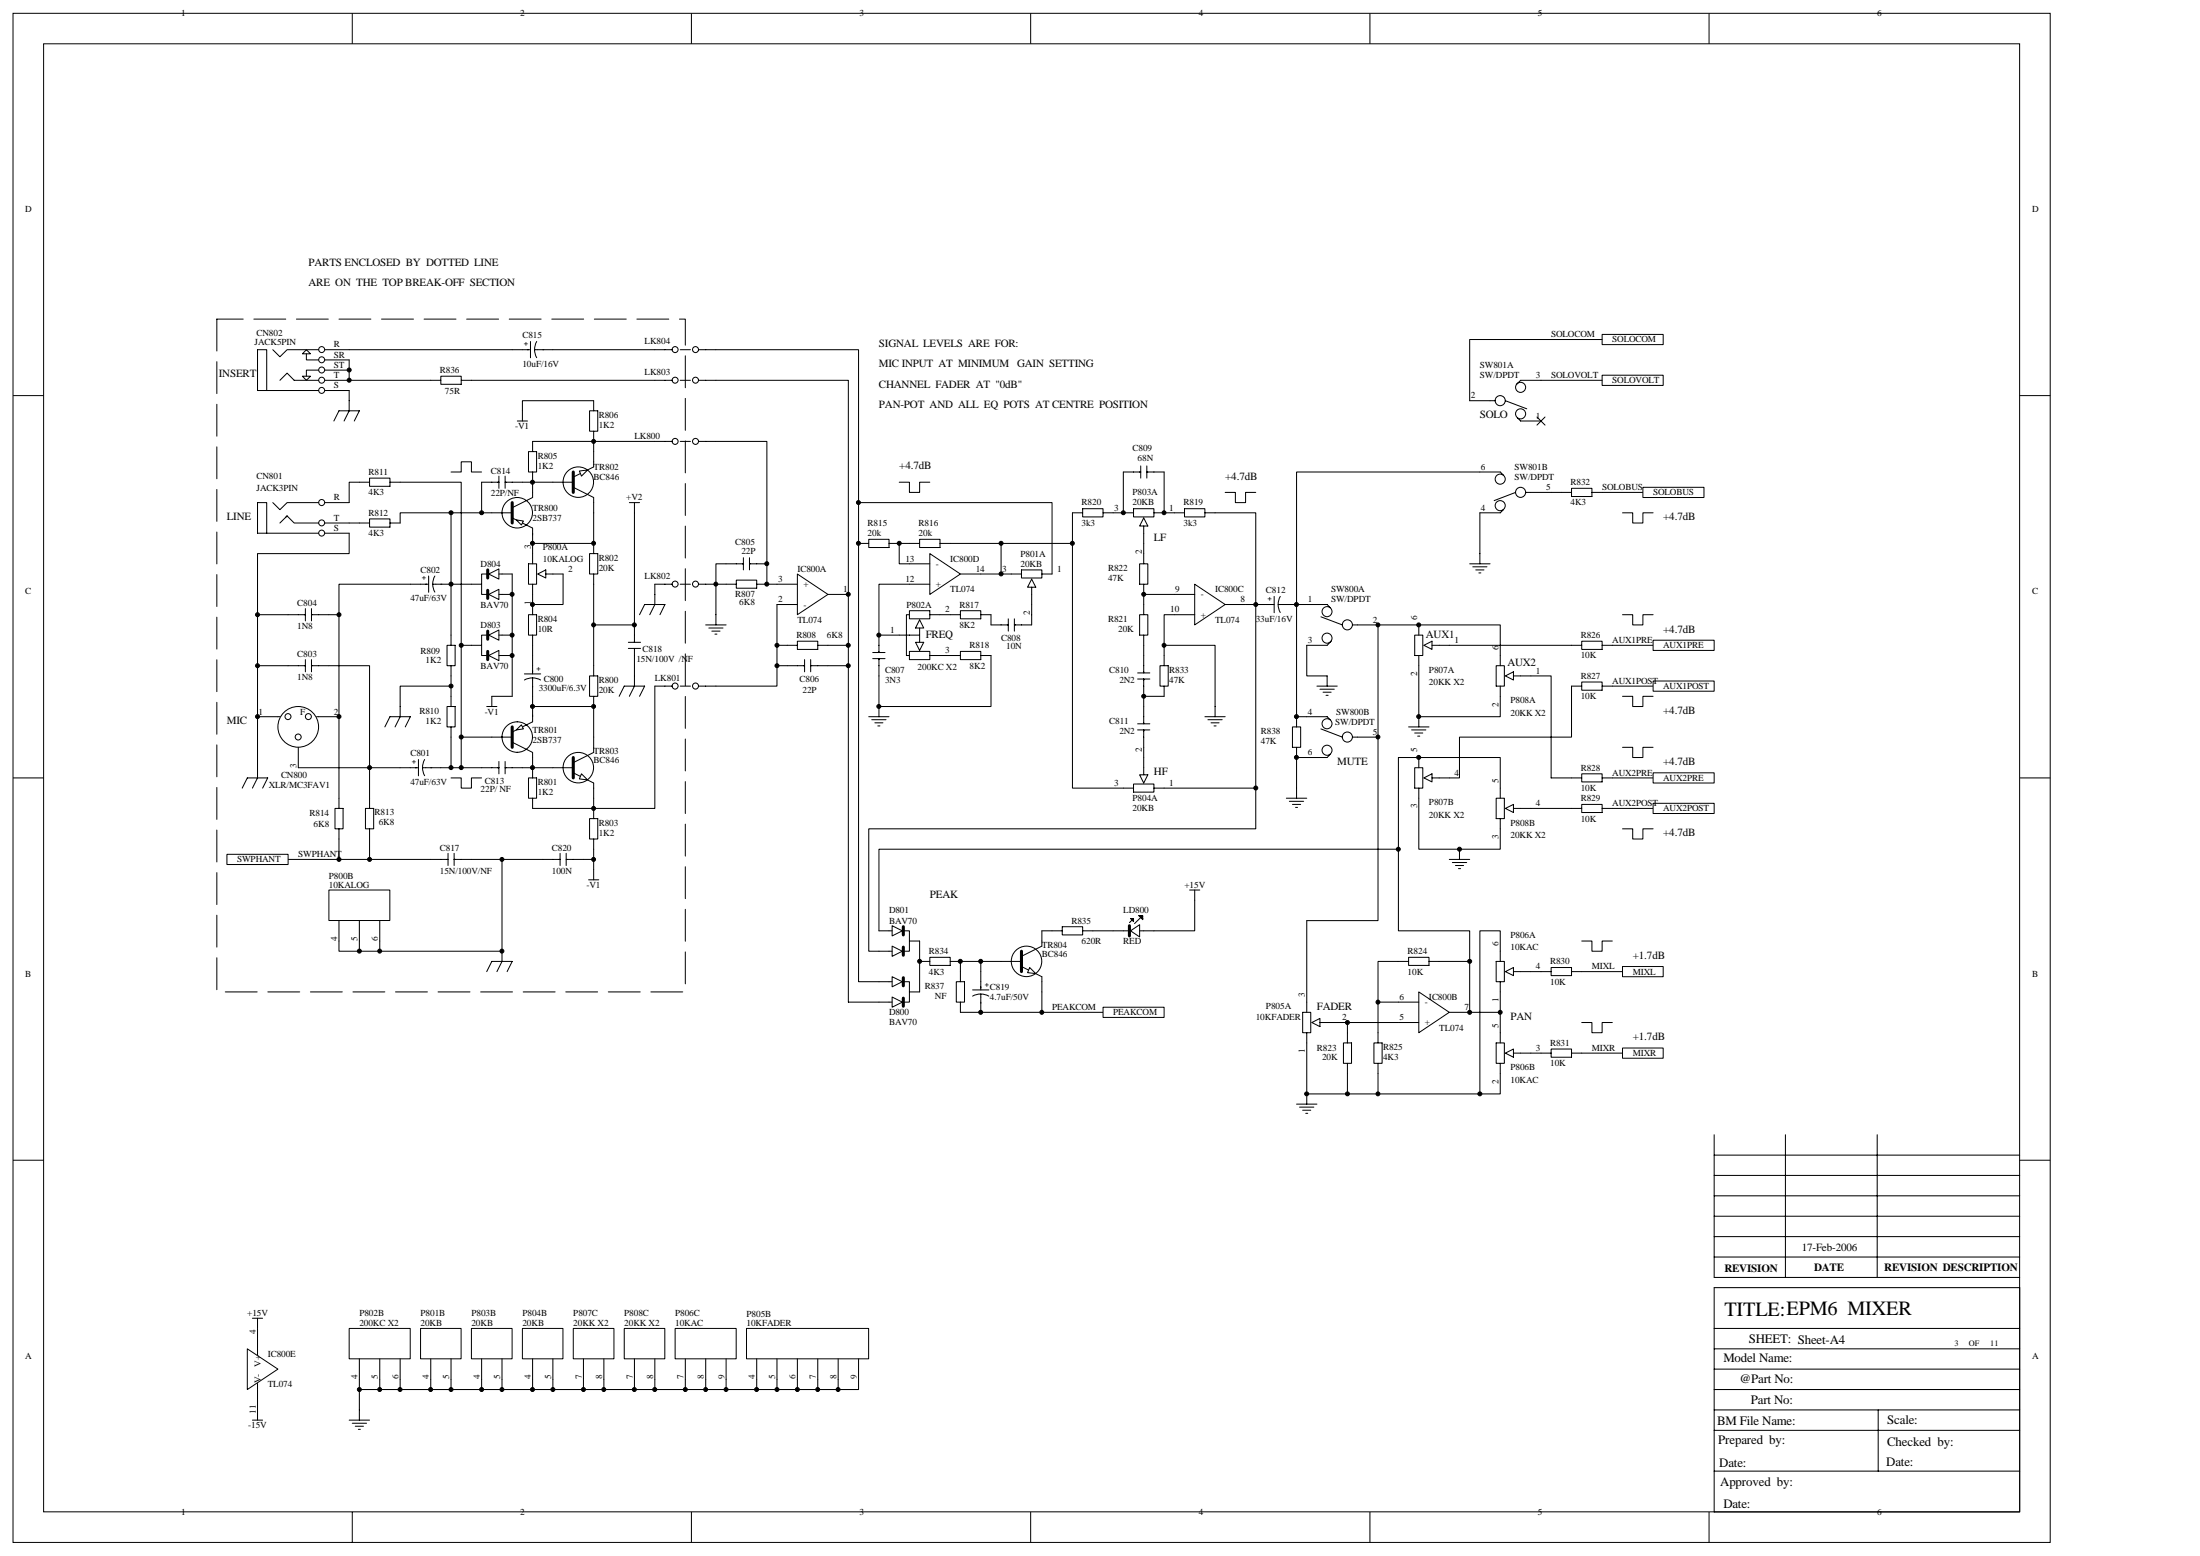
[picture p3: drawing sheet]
<svg xmlns="http://www.w3.org/2000/svg" width="420mm" height="297mm" viewBox="0 0 420 297" stroke-linecap="round" stroke-linejoin="round" font-family="sans-serif">
<g fill="none" stroke="#000" stroke-width=".19">
<path d="M2.5 2.5h389.1v291.9h-389.1zM8.3 8.4h377.4v280.2h-377.4zM67.3 2.5v5.9M132 2.5v5.9M196.8 2.5v5.9M261.6 2.5v5.9M326.4 2.5v5.9M2.5 75.5h5.8M385.7 75.5h5.9M2.5 148.5h5.8M385.7 148.5h5.9M327.4 216.6v27.3h58.3"/>
<path d="M341 216.6v27.3M358.5 216.6v27.3M2.5 221.5h5.8M327.4 240h58.3M327.4 236.1h58.3M327.4 232.2h58.3M327.4 228.3h58.3M327.4 224.4h58.3M327.4 220.5h58.3M385.7 221.5h5.9M327.4 245.8h58.3v42.8h-58.3zM327.4 253.6h58.3"/>
<path d="M327.4 257.5h58.3M327.4 261.4h58.3M327.4 265.3h58.3M327.4 269.2h58.3M327.4 273h58.3M358.7 269.2v11.6M67.3 288.6v5.9M132 288.6v5.9M196.8 288.6v5.9M261.6 288.6v5.9M326.4 288.6v5.9M327.4 280.8h58.3"/>
</g>
<g fill="#fff" stroke="#000" stroke-width=".19">
<path d="M58.5 66.8l.8 .7h-1.5z" fill-rule="evenodd"/>
<path d="M57.8 71.8h1.5l-.8 .8z" fill-rule="evenodd"/>
</g>
<g fill="none" stroke="#000" stroke-width=".19">
<path d="M50.9 74.5v-7.7h-1.7v7.7h11.7M52.1 66.8l1.4 1.3 1.3-1.3h6.1M53.5 72.6l1.3-1.4 1.4 1.4h4.7M58.5 67.5v1.2h2.4M60.9 70.7h-2.4v1.1M62 74.5h4.7M62 72.6h4.7M62 66.8h4.7M62 68.7h4.7M62 70.7h4.7M82.3 72.6h1.9M84.2 71.8h3.9v1.6h-3.9z"/>
<path d="M88.1 72.6h1.9M97.8 66.8h3.5M101.3 65.2v3.1M102.1 66.8h3.5M102.5 65.2a3.2 3.2 0 0 0 0 3.1M112.6 78.4h1.6v3.9h-1.6zM113.4 76.5v1.9M52.1 95.9l1.4 1.4 1.3-1.4h6.1M54.6 98.7l.2-.2-1.3 1.3M54.8 98.5l1.4 1.3h4.7M62 95.9h4.7M62 99.8h4.7"/>
<path d="M68.6 99.8h2M68.6 92.1h2M70.6 91.3h3.9v1.5h-3.9zM70.6 99.1h3.9v1.5h-3.9zM74.5 99.8h1.9M74.5 92.1h1.9M93.9 97.9h3.9M97.8 98.9l3.9 1.9M100.9 86.2h1.6v3.9h-1.6zM101.7 84.3v1.9M101.7 90.1v3.9M101.7 95l-3.9 1.9"/>
<path d="M113.4 82.3v2M50.9 101.8v-5.9h-1.7v5.9h11.7M62 101.8h4.7M100.9 117.3h1.6v3.9h-1.6zM101.7 101.8v1.9M101.7 115.4v1.9M112.6 105.7h1.6v3.9h-1.6zM113.4 103.7v2M113.4 109.6v1.9M138.7 111.5h1.9M140.6 110.7h3.9v1.6h-3.9zM144.5 111.5h2"/>
<path d="M49.2 136.8h4.3M60.5 136.8h4.2M85.4 123.2h1.5v3.9h-1.5zM85.4 134.9h1.5v3.9h-1.5zM86.1 121.2v2M86.1 127.1v1.9M86.1 132.9v2M86.1 138.8v1.9M101.7 121.2v2M112.6 129h1.6v3.9h-1.6zM113.4 127.1v1.9M113.4 132.9v2"/>
<path d="M57 142.7v3.9M64 154.3h1.5v3.9h-1.5zM64.7 152.4v1.9M64.7 158.2v2M69.8 154.3h1.6v3.9h-1.6zM70.6 152.4v1.9M70.6 158.2v2M100.9 148.5h1.6v3.9h-1.6zM101.7 146.6v1.9M101.7 152.4v1.9M112.6 156.3h1.6v3.9h-1.6zM113.4 154.3v2"/>
<path d="M113.4 160.2v1.9"/>
<circle cx="61.4" cy="66.7" r=".57"/>
<circle cx="61.4" cy="74.5" r=".57"/>
<circle cx="61.4" cy="72.6" r=".57"/>
<circle cx="61.4" cy="68.7" r=".57"/>
<circle cx="61.4" cy="70.6" r=".57"/>
<circle cx="61.4" cy="95.9" r=".58"/>
<circle cx="61.4" cy="99.8" r=".57"/>
<circle cx="98.8" cy="97.9" r="2.91"/>
<circle cx="61.4" cy="101.8" r=".57"/>
<circle cx="55" cy="136.8" r=".57"/>
<circle cx="57" cy="138.8" r="3.9"/>
<circle cx="58.9" cy="136.8" r=".57"/>
<circle cx="56.9" cy="140.7" r=".57"/>
</g>
<path d="M98.6 99.3l1.4 .2-.4 .7z" fill="#fff" stroke="#000" stroke-width=".19"/>
<g fill="none" stroke="#000" stroke-width=".19">
<path d="M101.7 94v1M101.7 100.8v1.4M101.7 134.9v1.9M101.7 137.8l-3.9 1.9M93.9 140.7h3.9M97.8 141.7l3.9 1.9M101.7 144.6v2"/>
<circle cx="98.8" cy="140.7" r="2.91"/>
</g>
<path d="M97.8 95.9v3.9" fill="none" stroke="#000" stroke-width=".58"/>
<path d="M98.6 139.3l1-.9 .4 .7z" fill="#fff" stroke="#000" stroke-width=".19"/>
<path d="M101.7 136.4v1.4M101.7 143.6v1" fill="none" stroke="#000" stroke-width=".19"/>
<path d="M97.8 138.8v3.9" fill="none" stroke="#000" stroke-width=".58"/>
<g fill="#fff" stroke="#000" stroke-width=".19">
<path d="M93.3 125.1l2-.9v1.9z" fill-rule="evenodd"/>
<path d="M93.3 121.2l2-.9v1.9z" fill-rule="evenodd"/>
</g>
<path d="M90 123.2h2M93 121.2h-1v3.9h1M95.3 125.1h2.5M95.3 121.2h2.5" fill="none" stroke="#000" stroke-width=".19"/>
<path d="M93.1 120.5v1.5M93.1 124.4v1.5" fill="none" stroke="#000" stroke-width=".58"/>
<g fill="#fff" stroke="#000" stroke-width=".19">
<path d="M93.3 113.5l2-1v1.9z" fill-rule="evenodd"/>
<path d="M93.3 109.6l2-1v2z" fill-rule="evenodd"/>
</g>
<g fill="none" stroke="#000" stroke-width=".19">
<path d="M66.7 68.7v3.9h15.6M66.7 66.8h31.1M66.7 74.5v3.9l-1 2M63.8 80.4l.9-2h3.9l-.9 2M66.7 99.8h1.9M68.6 92.1h-1.9v3.8M76.4 92.1h11.7v31.1h1.9M86.1 97.9v13.6h-3.5M93.9 97.9h-17.5v1.9M95.3 90.9v2.3M95.3 92.1h-3.3v5.8M96.5 90.9v2.3"/>
<path d="M96.5 92.1h9.1M101.7 84.3h11.7v1.9M113.4 97.9v5.8M58.3 117.3h-9.1v31.2l-1 2M58.3 116.2v2.3M59.5 117.3h5.2v35.1M59.5 116.2v2.3M66.7 101.8v3.9h-17.5v11.6M81.9 111.5h-17.2v5.8M81.9 110v3.1M83 110a3.1 3.1 0 0 0 0 3M92 111.5h-5.9v9.7"/>
<path d="M93 109.6h-1v3.9h1M95.3 113.5h2.5M95.3 109.6h2.5v23.3M113.4 119.3h7.8v3.3M113.4 111.5v15.6M49.2 127.1h9.1M58.3 125.9v2.3M59.5 127.1h11.1v25.3M59.5 125.9v2.3M73.5 138.8l1-2h3.9l-1 2M86.1 131h-9.7v5.8l-1 2M86.1 129v3.9"/>
<path d="M88.1 123.2v17.5h5.8M100.1 129.8a3.2 3.2 0 0 1 3.1 0M100.1 128.7h3.2M101.7 129.4v5.5h11.7v5.8M101.7 123.2v5.5M118.2 132.9l1-1.9h3.9l-1 1.9M120 122.6h2.3M120 123.8h2.3M121.2 123.8v7.2l-1 1.9M46.3 150.5l.9-2h3.9l-.9 2M57 146.6h22.9M79.9 145v3.1"/>
<path d="M80.7 146.6h14.6M81.1 145a3.2 3.2 0 0 0 0 3.1M86.1 140.7v5.9M88.1 140.7v5.9M95.3 145.4v2.3M96.5 146.6h9.1M96.5 145.4v2.3M113.4 152.4v1.9h-11.7M55 164.1h30.6M85.6 162.9v2.3M86.7 164.1h20.3M86.7 162.9v2.3"/>
<path d="M107 162.9v2.3M108.1 162.9v2.3M113.4 162.1v2h-5.3M93 185.5l.9-2h3.9l-1 2M95.9 181.6v1.9l-1 2"/>
</g>
<path d="M93.1 108.8v1.5M93.1 112.7v1.5" fill="none" stroke="#000" stroke-width=".58"/>
<path d="M43.3 163.1h11.7v1.9h-11.7z" fill-rule="evenodd" fill="#fff" stroke="#000" stroke-width=".19"/>
<g fill="none" stroke="#000" stroke-width=".19">
<path d="M90 72.6h38.4M105.6 66.8h22.8M113.4 76.5h-13.6v3.9M129.9 72.6h2M129.9 66.8h2M133.4 72.6h3.3M133.4 66.8h3.3M86.1 90.1h2v-1.9h1.9v1.9h2M98.8 80.4h1.9M113.4 84.3h15M120.2 95.9h1.9M121.2 95.9v23.4"/>
<path d="M129.9 84.3h2M133.4 84.3h3.3M122.1 117.3l1-1.9h3.9l-1 1.9M128.4 111.5h-3.3v3.9l-1 1.9M129.9 111.5h2M133.4 111.5h3.3M93 134.9h1.9M97.8 132.9h-3.9v2M128.4 131h-3.3v23.3h-11.7M129.9 131h2M133.4 131h3.3M86.1 148.5h2v2h1.9v-2h2"/>
<path d="M95.9 164.1v17.5M112.4 168h2M113.4 164.1v3.9"/>
<circle cx="128.9" cy="66.7" r=".57"/>
<circle cx="128.9" cy="72.6" r=".57"/>
<circle cx="132.8" cy="66.7" r=".57"/>
<circle cx="132.8" cy="72.6" r=".57"/>
<circle cx="128.9" cy="84.3" r=".57"/>
<circle cx="132.8" cy="84.3" r=".57"/>
<circle cx="128.9" cy="111.5" r=".57"/>
<circle cx="132.8" cy="111.5" r=".57"/>
<circle cx="128.9" cy="131" r=".58"/>
<circle cx="132.8" cy="131" r=".58"/>
</g>
<path d="M41.4 60.9v128.5h89.5v-128.5h-89.5" fill="none" stroke="#000" stroke-width=".19" stroke-dasharray="6.1 2"/>
<path d="M152.3 109.6l5.8 3.9-5.8 3.8z" fill="#fff" stroke="#000" stroke-width=".19"/>
<path d="M148.4 115.4h3.9M148.4 111.5h3.9M158.1 113.5h3.9" fill="none" stroke="#000" stroke-width=".19"/>
<path d="M271 189.4l5.8 3.9-5.8 3.8z" fill="#fff" stroke="#000" stroke-width=".19"/>
<path d="M267.1 191.3h3.9M267.1 195.2h3.9M276.8 193.3h3.9" fill="none" stroke="#000" stroke-width=".19"/>
<path d="M228.2 111.5l5.8 3.9-5.8 3.9z" fill="#fff" stroke="#000" stroke-width=".19"/>
<path d="M224.3 113.5h3.9M224.3 117.3h3.9M234 115.4h3.9" fill="none" stroke="#000" stroke-width=".19"/>
<path d="M177.6 105.7l5.8 3.9-5.8 3.9z" fill="#fff" stroke="#000" stroke-width=".19"/>
<path d="M173.7 107.6h3.9M173.7 111.5h3.9M183.4 109.6h3.9" fill="none" stroke="#000" stroke-width=".19"/>
<path d="M47.2 257.5l5.9 3.9-5.9 3.9z" fill="#fff" stroke="#000" stroke-width=".19"/>
<g fill="none" stroke="#000" stroke-width=".19">
<path d="M134.8 119.3h3.9M135.4 119.9h2.7M136.7 111.5v7.8M138.7 107.6h3.3M142 106.5v2.3M143.1 107.6h3.4v3.9h1.9M143.1 106.5v2.3M148.4 115.4v15.6h-11.7M162 113.5v13.6h-7.2M135.9 120.5h1.6M136.5 121.1h.4M150.3 123.2h2"/>
<path d="M150.3 127.1h3.4M152.3 122.4h3.9v1.6h-3.9zM153.7 125.9v2.3M154.8 125.9v2.3M156.2 123.2h5.8M49.2 255.5v3.2M49.2 264.1v3.1"/>
</g>
<g fill="#fff" stroke="#000" stroke-width=".19">
<path d="M170.4 186.5l1.9 .9-1.9 1z" fill-rule="evenodd"/>
<path d="M170.4 190.3l1.9 1-1.9 1z" fill-rule="evenodd"/>
</g>
<path d="M167.9 187.4h2.5M167.9 191.3h2.5M172.7 187.4h1v3.9h-1M173.7 189.4h1.9" fill="none" stroke="#000" stroke-width=".19"/>
<path d="M172.5 186.6v1.6M172.5 190.5v1.6" fill="none" stroke="#000" stroke-width=".58"/>
<g fill="#fff" stroke="#000" stroke-width=".19">
<path d="M170.4 176.7l1.9 1-1.9 1z" fill-rule="evenodd"/>
<path d="M170.4 180.6l1.9 1-1.9 1z" fill-rule="evenodd"/>
</g>
<g fill="none" stroke="#000" stroke-width=".19">
<path d="M167.9 177.7h2.5M172.7 177.7h1v3.9h-1M173.7 179.6h1.9M200.9 177.7h2M202.9 176.9h3.9v1.6h-3.9zM206.8 177.7h1.9M212.6 177.7h1.9M218.4 177.7h2M167.9 181.6h2.5M175.6 183.5h2M177.6 182.8h3.9v1.5h-3.9zM181.5 183.5h1.9"/>
<path d="M182.6 187.4h1.6v3.9h-1.6zM183.4 185.5v1.9M183.4 191.3v2M185.7 190.2a3.2 3.2 0 0 1 3.1 0M185.7 189h3.2M187.3 185.5v3.5M187.3 189.8v3.5"/>
</g>
<path d="M172.5 176.9v1.6M172.5 180.8v1.6" fill="none" stroke="#000" stroke-width=".58"/>
<path d="M215.9 177.7l1.7-1.2v2.4z" fill="#fff" stroke="#000" stroke-width=".19"/>
<g fill="none" stroke="#000" stroke-width=".19">
<path d="M175.6 179.6v9.8M199 177.7h1.9M208.7 177.7h3.9M214.5 177.7h1M216.1 175.3l.2 .4M216.5 175.3v.6l-.6-.6h.6l-.8 .8M217.6 177.7h.8M217.9 175.2l.3 .4v-.3M217.9 174.8l-.3 .2M218 175v.2M218.2 175.3v-.5h-.7l.4 .4-1.2 1.1M218.2 175h-.3l.3 .3"/>
<path d="M187.3 183.5v2M191.2 183.5h-7.8v2M199 189.4v3.9h-15.6M199 193.3h11.7"/>
</g>
<path d="M215.7 176.7v2" fill="none" stroke="#000" stroke-width=".58"/>
<path d="M210.7 192.3h11.6v1.9h-11.6z" fill-rule="evenodd" fill="#fff" stroke="#000" stroke-width=".19"/>
<g fill="none" stroke="#000" stroke-width=".19">
<path d="M164 103.7h1.9M165.9 103h3.9v1.5h-3.9zM169.8 103.7h1.9M173.7 116.6h3.9v1.5h-3.9zM173.7 117.3h-.6v7.8h.6M173.7 103.7h1.9M175.6 103h3.9v1.5h-3.9zM175.6 118.3l.8 1.6h-1.6zM175.6 119.9v2.7M177.6 117.3h1.9M179.5 103.7h2M171.7 121.2h3.9"/>
<path d="M173.7 124.4h3.9v1.5h-3.9zM174.8 122.6h1.6l-.8 1.6zM177.6 125.1h1.9"/>
</g>
<path d="M66.7 253.6h11.6v5.8h-11.6z" fill="#fff"/>
<g fill="none" stroke="#000" stroke-width=".19">
<path d="M181.5 117.3h1.9M183.4 116.6h3.9v1.5h-3.9zM187.3 117.3h2M189.3 119.3h3.3M192.6 118.1v2.4M193.1 109.6h2M193.7 119.3h3.3M193.7 118.1v2.4M195.1 108.8h3.9v1.5h-3.9zM197 110.6l.8 1.5h-1.6zM197 112.1v3.3M199 109.6h1.9"/>
<path d="M166.7 125.7h2.3M166.7 124.6h2.3M167.9 121.2v3.4M167.9 125.7v3.3M181.5 125.1h1.9M183.4 124.4h3.9v1.5h-3.9zM187.3 125.1h2M66.7 253.6h11.6v5.8h-11.6zM68.6 259.4v3.9M72.5 259.4v3.9M76.4 259.4v3.9"/>
</g>
<path d="M80.3 253.6h7.8v5.8h-7.8z" fill="#fff"/>
<g fill="none" stroke="#000" stroke-width=".19">
<path d="M136.7 72.6h25.3v40.9M136.7 66.8h27.3v120.6h3.9M136.7 84.3h9.8v23.3M164 95.9h36.9v13.7M204.8 97.9h2M206.8 97.1h3.9v1.6h-3.9zM210.7 97.9h1.9M214.5 97.9h2M214.5 90.1h3.4M216.5 97.1h3.9v1.6h-3.9zM217.9 88.9v2.4M218.4 98.9l.8 1.5h-1.6z"/>
<path d="M219 90.1h3.3M219 88.9v2.4M220.4 97.9h1.9M224.3 97.9h1.9M226.2 97.1h3.9v1.6h-3.9zM230.1 97.9h2M138.7 107.6h-2v3.9h2M173.7 111.5h-5.8v9.7h3.8M173.7 103.7h-2v3.9h2M179.5 117.3h2M181.5 103.7h9.7v5.9M187.3 109.6h5.8"/>
<path d="M189.3 117.3v2M197 115.4v3.9M217.6 117.3h1.6v3.9h-1.6zM217.6 107.6h1.6v3.9h-1.6zM218.4 100.4v3.3M218.4 105.7v1.9M218.4 111.5v2M218.4 115.4v1.9M162 127.1v64.2h5.9M165.9 136.8h3.9M166.5 137.4h2.7M167.1 138h1.5"/>
<path d="M167.6 138.6h.5M179.5 125.1h2M189.3 125.1v9.8h-21.4v1.9M217.3 129.6h2.3M217.3 128.5h2.3M217.3 139.3h2.3M217.3 138.2h2.3M218.4 121.2v2M218.4 125.1v3.4M218.4 129.6v3.3M218.4 134.9v3.3M218.4 139.3v3.4"/>
<path d="M221.5 127.1h1.6v3.9h-1.6zM222.3 125.1v2M222.3 131v1.9M80.3 253.6h7.8v5.8h-7.8zM82.3 259.4v3.9M86.1 259.4v3.9"/>
</g>
<path d="M90.1 253.6h7.7v5.8h-7.7z" fill="#fff"/>
<path d="M214.5 150.5h2M216.5 149.7h3.9v1.5h-3.9zM217.6 147.9h1.6l-.8 1.6zM218.4 144.6v3.3M220.4 150.5h1.9M90 253.6h7.8v5.8h-7.8zM92 259.4v3.9M95.9 259.4v3.9" fill="none" stroke="#000" stroke-width=".19"/>
<path d="M99.8 253.6h7.7v5.8h-7.7z" fill="#fff"/>
<g fill="none" stroke="#000" stroke-width=".19">
<path d="M280.7 76.5h4.8M287.5 76.5l4.1 1.5M289.8 79.8l.6 .6h3.9M294.3 72.6h-3.9l-.8 .8M204.8 97.9v5.8h-13.6M214.5 90.1v7.8h-1.9M222.3 90.1v7.8h2M232.1 97.9h7.7v52.6h-17.5M282.6 90.1h3.9l.6 .6M287.1 97.3l-.6 .6h-3.9M289.4 94l-4 1.6M291.4 94h4.8"/>
<path d="M204.8 103.7v46.8h9.7M218.4 103.7v2M224.3 117.3h-2v7.8M224.3 113.5h-5.9v1.9M237.9 115.4h5.4M243.3 113.9v3.1M244.1 115.4h9.4l.5 .6M244.5 113.9a3.1 3.1 0 0 0 0 3M247.6 115.4v21.4h5.9l.5 .6M252.3 117.8l4.1 1.5M258.3 119.3h4.9v21.4h-4.9M271 119.3v1.9"/>
<path d="M167.9 129v5.9M218.4 123.2v1.9M222.3 123.2h9.8v13.6M222.3 132.9h-3.9v2M230.1 136.8h3.9M230.7 137.4h2.7M231.3 138h1.5M231.8 138.6h.5M246.8 138.8h1.6v3.9h-1.6zM247.6 136.8v2M251.5 131h3.9M252.1 131.6h2.7"/>
<path d="M252.3 139.1l4.1 1.6M252.7 132.1h1.5M253.2 132.7h.5M254.2 122.4l-.7 .8h-3.9v5.8h3.9v2M270.2 121.2h1.5v3.9h-1.5zM271 125.1v2M271.9 123.2l1.6-.8v1.6zM273.5 123.2h3.3M218.4 142.7v1.9M245.7 152.4h3.9M246.2 153h2.8M246.8 153.6h1.6"/>
<path d="M247.4 154.1h.4M247.6 142.7v1.9M254 144l-.5 .6h-5.9v7.8M270.2 146.6h1.5v3.9h-1.5zM271 144.6v2M271 150.5v1.9M271.9 148.5l1.6-.8v1.6zM273.5 148.5h3.3M99.8 253.6h7.7v5.8h-7.7zM101.7 259.4v3.9M105.6 259.4v3.9"/>
<circle cx="286.5" cy="76.5" r=".96"/>
<circle cx="290.4" cy="73.9" r=".96"/>
<circle cx="290.4" cy="79" r=".96"/>
<circle cx="286.5" cy="91.5" r=".96"/>
<circle cx="286.5" cy="96.5" r=".96"/>
<circle cx="290.4" cy="94" r=".96"/>
<circle cx="253.4" cy="116.8" r=".96"/>
<circle cx="257.3" cy="119.3" r=".96"/>
<circle cx="253.4" cy="121.8" r=".96"/>
<circle cx="253.4" cy="138.2" r=".96"/>
<circle cx="253.4" cy="143.2" r=".96"/>
<circle cx="257.3" cy="140.7" r=".96"/>
</g>
<path d="M109.5 253.6h7.8v5.8h-7.8z" fill="#fff"/>
<g fill="none" stroke="#000" stroke-width=".19">
<path d="M285.7 127.1h1.6v3.9h-1.6zM286.5 125.1v2M286.5 131v1.9M287.5 129l1.5-.8v1.6zM289 129h3.4M285.7 152.4h1.6v3.9h-1.6zM286.5 150.5v1.9M286.5 156.3v1.9M287.5 154.3l1.5-.7v1.5zM289 154.3h3.4M109.5 253.6h7.8v5.8h-7.8zM111.4 259.4v3.9"/>
<path d="M115.3 259.4v3.9"/>
</g>
<path d="M119.2 253.6h7.8v5.8h-7.8z" fill="#fff"/>
<g fill="none" stroke="#000" stroke-width=".19">
<path d="M298.2 94h1.9M300.1 93.2h3.9v1.6h-3.9zM304 94h2M263.2 119.3h23.3v5.8M269 138.8h3.9M269.6 139.3h2.7M270.2 139.9h1.5M271 127.1v9.7h15.5v-3.9M271 136.8v2M276.8 123.2h25.3M292.4 129h3.8v19.5h5.9M302.1 131h-2v9.7h-21.4v7.8h-1.9"/>
<path d="M302.1 122.4h3.9v1.6h-3.9zM302.1 130.2h3.9v1.6h-3.9zM306 123.2h9.7M306 131h9.7M239.8 150.5v7.7h-73.9v23.4h2M270.8 140.5h.4M271 144.6h15.5v5.9M271 152.4v9.7h15.5v-3.9M292.4 154.3h9.7M302.1 147.7h3.9v1.6h-3.9zM302.1 153.6h3.9v1.5h-3.9zM306 154.3h9.7"/>
<path d="M306 148.5h9.7M276.8 164.1h3.9M277.4 164.7h2.7M278 165.2h1.5M278.5 165.8h.4M278.7 162.1v2M294.3 185.5h1.9M296.2 184.7h3.9v1.5h-3.9zM300.1 185.5h2M294.3 201h1.9M296.2 200.3h3.9v1.5h-3.9zM300.1 201h2"/>
<path d="M119.2 253.6h7.8v5.8h-7.8zM121.2 259.4v3.9M125.1 259.4v3.9"/>
</g>
<g fill="#fff" stroke="#000" stroke-width=".19">
<path d="M306 63.8h11.6v2h-11.6z" fill-rule="evenodd"/>
<path d="M306 71.6h11.6v2h-11.6z" fill-rule="evenodd"/>
<path d="M315.7 122.2h11.7v2h-11.7z" fill-rule="evenodd"/>
</g>
<path d="M294.3 72.6h11.7M306 64.8h-25.3v11.7" fill="none" stroke="#000" stroke-width=".19"/>
<g fill="#fff" stroke="#000" stroke-width=".19">
<path d="M315.7 147.5h11.7v2h-11.7z" fill-rule="evenodd"/>
<path d="M315.7 153.4h11.7v1.9h-11.7z" fill-rule="evenodd"/>
<path d="M315.7 130h11.7v2h-11.7z" fill-rule="evenodd"/>
</g>
<path d="M282.6 90.1h-35v25.3M285.7 183.5h1.6v3.9h-1.6zM285.7 199.1h1.6v3.9h-1.6zM286.5 181.6v1.9M286.5 187.4v2M286.5 197.1v2M287.5 185.5l1.5-.8v1.5zM289 185.5h3.4M286.5 203v1.9M287.5 201l1.5-.7v1.5zM289 201h3.4" fill="none" stroke="#000" stroke-width=".19"/>
<path d="M129 253.6h11.6v5.8h-11.6z" fill="#fff"/>
<g fill="none" stroke="#000" stroke-width=".19">
<path d="M263.2 140.7v35h-13.6M271 144.6h-3.9v33.1h13.6v15.6h5.8M267.1 162.1h-99.2v15.6M256.6 199.1h1.5v3.9h-1.5zM262.4 199.1h1.6v3.9h-1.6zM263.2 191.3h3.9M267.1 195.2h-9.8v3.9M269 182.8h3.9v1.5h-3.9zM269 183.5h-5.8v15.6M272.9 183.5h7.8M286.5 181.6v-3.9h-3.9v31.1M286.5 189.4v7.7"/>
<path d="M292.4 185.5h1.9M302.1 185.5h7.8M257.3 203v5.8h29.2v-3.9M263.2 203v5.8M292.4 201h1.9M302.1 201h7.8M128.9 253.6h11.7v5.8h-11.7zM130.9 259.4v3.9M134.8 259.4v3.9M138.7 259.4v3.9"/>
</g>
<g fill="#fff" stroke="#000" stroke-width=".19">
<path d="M309.9 184.5h7.7v2h-7.7z" fill-rule="evenodd"/>
<path d="M309.9 200.1h7.7v1.9h-7.7z" fill-rule="evenodd"/>
</g>
<path d="M296.2 94h2M306 94h7.8" fill="none" stroke="#000" stroke-width=".19"/>
<path d="M313.8 93h11.6v2h-11.6z" fill-rule="evenodd" fill="#fff" stroke="#000" stroke-width=".19"/>
<g fill="none" stroke="#000" stroke-width=".19">
<path d="M293.5 79.6l1.6 1.6M295.1 79.6l-1.6 1.6M171.7 92.1h2v1.9h1.9v-1.9h2M234 94h1.9v1.9h2v-1.9h1.9M309.9 97.9h1.9v1.9h2v-1.9h1.9M100.9 107.6h1.6v3.9h-1.6zM101.7 105.7v1.9M101.7 111.5v2M102.7 109.6l1.5-.8v1.5zM104.2 109.6h3.3M309.9 117.3h1.9v2h2v-2h1.9M309.9 132.9h1.9v2h2v-2h1.9"/>
<path d="M309.9 142.7h1.9v1.9h2v-1.9h1.9M309.9 158.2h1.9v2h2v-2h1.9M64.7 160.2v3.9M70.6 160.2v3.9M227.2 169.9h1.9M228.2 169.9v2M249.6 175.7v15.6M302.1 179.6h1.9v2h2v-2h1.9M249.6 199.1v9.7h7.7M255.4 195.2h1.9M302.1 195.2h1.9v1.9h2v-1.9h1.9M247.6 210.8h3.9"/>
<path d="M248.2 211.3h2.7M248.8 211.9h1.5M249.4 212.5h.4M249.6 208.8v2M48.2 251.7h2M49.2 251.7v3.8M48.2 271.1h2M49.2 267.2v3.9M66.7 271.1h3.9M67.3 271.7h2.7M67.8 272.3h1.6M68.4 272.9h.4"/>
<path d="M68.6 263.3v2M72.5 263.3v2M76.4 263.3v2M82.3 263.3v2M86.1 263.3v2M92 263.3v2M95.9 263.3v2M101.7 263.3v2M105.6 263.3v2M111.4 263.3v2M115.3 263.3v2M121.2 263.3v2"/>
<path d="M125.1 263.3v2M130.9 263.3v2M134.8 263.3v2M138.7 263.3v2M164 265.3h-95.4v5.8"/>
</g>
<path d="M62.8 169.9h11.7v5.8h-11.7z" fill="#fff"/>
<g fill="none" stroke="#000" stroke-width=".19">
<path d="M105.6 92.1h3.7M109.5 93l3.9 2M113.4 86.2v2M113.4 95.9v2M113.4 89.1l-3.9 2M282.6 97.9v9.7M107.5 109.6v5.8h-5.8v-1.9M113.4 103.7h-11.7v2M280.7 107.6h3.9M281.3 108.2h2.7M281.8 108.8h1.6M282.4 109.4h.4"/>
<path d="M148.4 123.2h1.9M148.4 127.1h1.9M62.8 169.9h11.7v5.8h-11.7zM64.7 175.7v5.9h31.2M68.6 175.7v5.9M72.5 175.7v5.9M228.2 171.9v5.8h-7.8"/>
</g>
<path d="M110.6 89.9l1.6-.2-1.1 1.2z" fill="#fff" stroke="#000" stroke-width=".19"/>
<g fill="none" stroke="#000" stroke-width=".19">
<path d="M113.4 88.2v.9M113.4 95v.9M105.6 146.6h3.7M109.5 147.5l3.9 2M113.4 140.7v2M113.4 150.5v1.9M113.4 143.6l-3.9 2"/>
<circle cx="110.4" cy="92" r="2.91"/>
</g>
<path d="M109.5 90.1v3.9" fill="none" stroke="#000" stroke-width=".58"/>
<path d="M111.1 147.7l1.1 1.2-1.6-.2z" fill="#fff" stroke="#000" stroke-width=".19"/>
<g fill="none" stroke="#000" stroke-width=".19">
<path d="M113.4 142.7v.9M113.4 149.5v1M199 177.7v1.9M191.2 183.5h3.7M195.1 184.5l3.9 2M199 187.4v2M199 180.6l-3.9 2"/>
<circle cx="110.4" cy="146.5" r="2.91"/>
</g>
<path d="M109.5 144.6v3.9" fill="none" stroke="#000" stroke-width=".58"/>
<path d="M196.6 184.7l1.2 1.2-1.6-.2z" fill="#fff" stroke="#000" stroke-width=".19"/>
<g fill="none" stroke="#000" stroke-width=".19">
<path d="M199 179.6v1M199 186.5v.9M248.8 193.3h1.5v3.8h-1.5zM249.6 191.3v2M249.6 197.1v2M250.5 195.2l1.6-.8v1.6zM252.1 195.2h3.3"/>
<circle cx="196" cy="183.5" r="2.91"/>
</g>
<path d="M195.1 181.6v3.9" fill="none" stroke="#000" stroke-width=".58"/>
<path d="M142.6 253.6h23.3v5.8h-23.3z" fill="#fff"/>
<path d="M142.6 253.6h23.3v5.8h-23.3zM144.5 259.4v5.9M148.4 259.4v5.9M152.3 259.4v5.9M156.2 259.4v5.9M160.1 259.4v5.9M164 259.4v5.9" fill="none" stroke="#000" stroke-width=".19"/>
<g fill="#000" stroke="#000" stroke-width=".19">
<circle cx="66.7" cy="72.6" r=".38"/>
<circle cx="66.7" cy="70.6" r=".38"/>
<circle cx="86.1" cy="97.9" r=".38"/>
<circle cx="92" cy="97.9" r=".38"/>
<circle cx="101.7" cy="92.1" r=".38"/>
<circle cx="113.4" cy="84.3" r=".38"/>
<circle cx="163.9" cy="95.9" r=".38"/>
<circle cx="214.5" cy="97.9" r=".38"/>
<circle cx="222.3" cy="97.9" r=".38"/>
<circle cx="49.2" cy="117.3" r=".38"/>
<circle cx="64.7" cy="117.3" r=".38"/>
<circle cx="86.1" cy="111.5" r=".38"/>
<circle cx="97.8" cy="113.5" r=".38"/>
<circle cx="101.7" cy="115.4" r=".38"/>
<circle cx="101.7" cy="103.7" r=".38"/>
<circle cx="113.4" cy="119.3" r=".38"/>
<circle cx="113.4" cy="103.7" r=".38"/>
<circle cx="121.1" cy="119.3" r=".38"/>
<circle cx="136.7" cy="111.5" r=".38"/>
<circle cx="146.4" cy="111.5" r=".38"/>
<circle cx="146.4" cy="107.6" r=".38"/>
<circle cx="162" cy="113.5" r=".38"/>
<circle cx="163.9" cy="103.7" r=".38"/>
<circle cx="171.7" cy="103.7" r=".38"/>
<circle cx="191.2" cy="109.6" r=".38"/>
<circle cx="191.2" cy="103.7" r=".38"/>
<circle cx="204.8" cy="103.7" r=".38"/>
<circle cx="218.4" cy="113.5" r=".38"/>
<circle cx="239.8" cy="115.4" r=".38"/>
<circle cx="247.6" cy="115.4" r=".38"/>
<circle cx="263.2" cy="119.3" r=".38"/>
<circle cx="270.9" cy="119.3" r=".38"/>
<circle cx="49.2" cy="127.1" r=".38"/>
<circle cx="49.2" cy="136.8" r=".38"/>
<circle cx="64.7" cy="136.8" r=".38"/>
<circle cx="86.1" cy="131" r=".38"/>
<circle cx="88.1" cy="123.2" r=".38"/>
<circle cx="97.8" cy="121.2" r=".38"/>
<circle cx="97.8" cy="125.1" r=".38"/>
<circle cx="101.7" cy="134.9" r=".38"/>
<circle cx="113.4" cy="134.9" r=".38"/>
<circle cx="148.4" cy="127.1" r=".38"/>
<circle cx="148.4" cy="123.2" r=".38"/>
<circle cx="162" cy="127.1" r=".38"/>
<circle cx="162" cy="123.2" r=".38"/>
<circle cx="167.8" cy="121.2" r=".38"/>
<circle cx="167.8" cy="134.9" r=".38"/>
<circle cx="218.4" cy="132.9" r=".38"/>
<circle cx="222.3" cy="123.2" r=".38"/>
<circle cx="247.6" cy="136.8" r=".38"/>
<circle cx="270.9" cy="136.8" r=".38"/>
<circle cx="70.6" cy="146.5" r=".38"/>
<circle cx="86.1" cy="146.5" r=".38"/>
<circle cx="88.1" cy="146.5" r=".38"/>
<circle cx="88.1" cy="140.7" r=".38"/>
<circle cx="101.7" cy="146.5" r=".38"/>
<circle cx="113.4" cy="154.3" r=".38"/>
<circle cx="239.8" cy="150.4" r=".38"/>
<circle cx="247.6" cy="144.6" r=".38"/>
<circle cx="263.2" cy="140.7" r=".38"/>
<circle cx="270.9" cy="144.6" r=".38"/>
<circle cx="64.7" cy="164.1" r=".38"/>
<circle cx="70.6" cy="164.1" r=".38"/>
<circle cx="95.9" cy="164.1" r=".38"/>
<circle cx="113.4" cy="164.1" r=".38"/>
<circle cx="267" cy="162.1" r=".38"/>
<circle cx="278.7" cy="162.1" r=".38"/>
<circle cx="68.6" cy="181.6" r=".38"/>
<circle cx="72.5" cy="181.6" r=".38"/>
<circle cx="95.9" cy="181.6" r=".38"/>
<circle cx="175.6" cy="183.5" r=".38"/>
<circle cx="183.4" cy="183.5" r=".38"/>
<circle cx="187.3" cy="193.2" r=".38"/>
<circle cx="187.3" cy="183.5" r=".38"/>
<circle cx="199" cy="193.2" r=".38"/>
<circle cx="257.3" cy="195.2" r=".38"/>
<circle cx="263.2" cy="191.3" r=".38"/>
<circle cx="280.7" cy="193.2" r=".38"/>
<circle cx="280.7" cy="183.5" r=".38"/>
<circle cx="286.5" cy="193.2" r=".38"/>
<circle cx="249.5" cy="208.8" r=".38"/>
<circle cx="257.3" cy="208.8" r=".38"/>
<circle cx="263.2" cy="208.8" r=".38"/>
<circle cx="282.6" cy="208.8" r=".38"/>
<circle cx="68.6" cy="265.3" r=".38"/>
<circle cx="72.5" cy="265.3" r=".38"/>
<circle cx="76.4" cy="265.3" r=".38"/>
<circle cx="82.2" cy="265.3" r=".38"/>
<circle cx="86.1" cy="265.3" r=".38"/>
<circle cx="92" cy="265.3" r=".38"/>
<circle cx="95.9" cy="265.3" r=".38"/>
<circle cx="101.7" cy="265.3" r=".38"/>
<circle cx="105.6" cy="265.3" r=".38"/>
<circle cx="111.4" cy="265.3" r=".38"/>
<circle cx="115.3" cy="265.3" r=".38"/>
<circle cx="121.1" cy="265.3" r=".38"/>
<circle cx="125" cy="265.3" r=".38"/>
<circle cx="130.9" cy="265.3" r=".38"/>
<circle cx="134.8" cy="265.3" r=".38"/>
<circle cx="138.7" cy="265.3" r=".38"/>
<circle cx="144.5" cy="265.3" r=".38"/>
<circle cx="148.4" cy="265.3" r=".38"/>
<circle cx="152.3" cy="265.3" r=".38"/>
<circle cx="156.2" cy="265.3" r=".38"/>
<circle cx="160.1" cy="265.3" r=".38"/>
</g>
<text font-size="3.9" x="329.3" y="251.2">TITLE:EPM6 MIXER</text>
<g font-size="2.5">
<text x="334" y="256.3">SHEET: Sheet-A4</text>
<text x="329.1" y="260">Model Name:</text>
<text x="332.2" y="264.1">@Part No:</text>
<text x="334.4" y="268">Part No:</text>
<text x="328" y="272.1">BM File Name:</text>
<text x="328.2" y="275.6">Prepared by:</text>
<text x="360.4" y="276">Checked by:</text>
<text x="360.4" y="271.9">Scale:</text>
<text x="328.3" y="280.1">Date:</text>
<text x="360.2" y="279.9">Date:</text>
<text x="328.5" y="283.8">Approved by:</text>
<text x="329.1" y="287.8">Date:</text>
</g>
<g font-size="2.1">
<text x="58.9" y="50.7">PARTS ENCLOSED BY DOTTED LINE</text>
<text x="58.9" y="54.6">ARE ON THE TOP BREAK-OFF SECTION</text>
<text x="41.8" y="71.9">INSERT</text>
<text x="167.9" y="66.3">SIGNAL LEVELS ARE FOR:</text>
<text x="167.9" y="70.1">MIC INPUT AT MINIMUM GAIN SETTING</text>
<text x="167.9" y="74">CHANNEL FADER AT &quot;0dB&quot;</text>
<text x="167.9" y="77.9">PAN-POT AND ALL EQ POTS AT CENTRE POSITION</text>
<text x="282.6" y="79.9">SOLO</text>
<text x="171.7" y="89.6">+4.7dB</text>
<text x="234" y="91.6">+4.7dB</text>
<text x="43.3" y="99.4">LINE</text>
<text x="317.6" y="99.4">+4.7dB</text>
<text x="220.4" y="103.2">LF</text>
<text x="176.8" y="121.7">FREQ</text>
<text x="272.3" y="121.7">AUX1</text>
<text x="317.6" y="120.8">+4.7dB</text>
<text x="287.9" y="127.2">AUX2</text>
<text x="317.6" y="136.3">+4.7dB</text>
<text x="43.3" y="138.3">MIC</text>
<text x="220.4" y="148">HF</text>
<text x="255.4" y="146.1">MUTE</text>
<text x="317.6" y="146">+4.7dB</text>
<text x="317.6" y="159.7">+4.7dB</text>
<text x="177.6" y="171.4">PEAK</text>
<text x="311.8" y="183">+1.7dB</text>
<text x="251.5" y="192.8">FADER</text>
<text x="288.5" y="194.7">PAN</text>
<text x="311.8" y="198.6">+1.7dB</text>
<text x="344.1" y="238.9">17-Feb-2006</text>
<text x="329.3" y="242.8">REVISION</text>
<text x="346.4" y="242.6">DATE</text>
<text x="359.9" y="242.6">REVISION DESCRIPTION</text>
</g>
<g font-size="1.8">
<text x="34.6" y="3.1">1</text>
<text x="99.4" y="3.1">2</text>
<text x="164.2" y="3.1">3</text>
<text x="228.9" y="3.1">4</text>
<text x="293.7" y="3.1">5</text>
<text x="358.5" y="3.1">6</text>
<text x="4.8" y="40.4">D</text>
<text x="388.1" y="40.4">D</text>
<text x="48.6" y="65.9">JACK5PIN</text>
<text x="49" y="64.2">CN802</text>
<text x="99.8" y="64.6">C815</text>
<text x="123.1" y="65.7">LK804</text>
<text x="296.2" y="64.4">SOLOCOM</text>
<text x="307.9" y="65.4">SOLOCOM</text>
<text x="63.8" y="66.3">R</text>
<text x="63.8" y="68.3">SR</text>
<text x="63.8" y="70.2">ST</text>
<text x="84" y="71.2">R836</text>
<text x="99.8" y="70">10uF/16V</text>
<text x="123.1" y="71.6">LK803</text>
<text x="282.6" y="70.2">SW801A</text>
<text x="63.8" y="72.2">T</text>
<text x="63.8" y="74.1">S</text>
<text x="85" y="75.3">75R</text>
<text x="280.9" y="76.1">2</text>
<text x="282.6" y="72.2">SW/DPDT</text>
<text x="293.3" y="72.2">3</text>
<text x="296.2" y="72.2">SOLOVOLT</text>
<text x="307.9" y="73.2">SOLOVOLT</text>
<text x="98.4" y="81.9">-V1</text>
<text x="114.4" y="79.8">R806</text>
<text x="114.4" y="81.7">1K2</text>
<text x="121.2" y="83.8">LK800</text>
<text x="293.3" y="79.9">1</text>
<text x="102.7" y="87.5">R805</text>
<text x="102.7" y="89.5">1K2</text>
<text x="113.4" y="89.7">TR802</text>
<text x="216.3" y="86.2">C809</text>
<text x="217.3" y="87.9">68N</text>
<text x="282.8" y="89.7">6</text>
<text x="289.3" y="89.7">SW801B</text>
<text x="49" y="91.4">CN801</text>
<text x="49" y="93.8">JACK3PIN</text>
<text x="63.8" y="95.5">R</text>
<text x="70.4" y="90.7">R811</text>
<text x="70.4" y="94.6">4K3</text>
<text x="93.7" y="90.5">C814</text>
<text x="93.7" y="94.7">22P/NF</text>
<text x="113.4" y="91.6">BC846</text>
<text x="119.6" y="95.5">+V2</text>
<text x="216.3" y="94.6">P803A</text>
<text x="289.3" y="91.6">SW/DPDT</text>
<text x="295.3" y="93.6">5</text>
<text x="299.9" y="92.6">R832</text>
<text x="306" y="93.6">SOLOBUS</text>
<text x="315.7" y="94.6">SOLOBUS</text>
<text x="63.8" y="99.4">T</text>
<text x="63.8" y="101.4">S</text>
<text x="70.4" y="98.4">R812</text>
<text x="101.7" y="97.5">TR800</text>
<text x="101.7" y="99.4">2SB737</text>
<text x="165.7" y="100.4">R815</text>
<text x="175.4" y="100.4">R816</text>
<text x="206.6" y="96.5">R820</text>
<text x="206.6" y="100.4">3k3</text>
<text x="212.8" y="97.5">3</text>
<text x="216.3" y="96.5">20KB</text>
<text x="223.3" y="97.5">1</text>
<text x="226" y="96.5">R819</text>
<text x="226" y="100.4">3k3</text>
<text x="282.8" y="97.5">4</text>
<text x="299.9" y="96.5">4K3</text>
<text x="70.4" y="102.3">4K3</text>
<text x="101.4" y="104.7" transform="rotate(-90 101.4 104.7)">3</text>
<text x="103.7" y="105.1">P800A</text>
<text x="103.7" y="107.2">10KALOG</text>
<text x="114.4" y="107">R802</text>
<text x="140.4" y="104.1">C805</text>
<text x="141.6" y="105.8">22P</text>
<text x="165.7" y="102.3">20k</text>
<text x="172.9" y="107.2">13</text>
<text x="175.4" y="102.3">20k</text>
<text x="181.5" y="107.2">IC800D</text>
<text x="194.9" y="106.2">P801A</text>
<text x="218.1" y="105.7" transform="rotate(-90 218.1 105.7)">2</text>
<text x="4.8" y="113.4">C</text>
<text x="80.3" y="109.3">C802</text>
<text x="91.8" y="108.2">D804</text>
<text x="108.5" y="109.2">2</text>
<text x="114.4" y="108.9">20K</text>
<text x="123.1" y="110.5">LK802</text>
<text x="148.6" y="111.1">3</text>
<text x="152.3" y="109.2">IC800A</text>
<text x="153.4" y="112.1">+</text>
<text x="161" y="113.1">1</text>
<text x="172.9" y="111.1">12</text>
<text x="178.7" y="108.2">-</text>
<text x="178.7" y="112.1">+</text>
<text x="181.5" y="113.1">TL074</text>
<text x="186.3" y="109.2">14</text>
<text x="191.4" y="109.2">3</text>
<text x="194.9" y="108.2">20KB</text>
<text x="201.9" y="109.2">1</text>
<text x="211.6" y="108.9">R822</text>
<text x="211.6" y="110.9">47K</text>
<text x="224.5" y="113.1">9</text>
<text x="232.1" y="113.1">IC800C</text>
<text x="241.8" y="113.2">C812</text>
<text x="254.2" y="113.1">SW800A</text>
<text x="388.1" y="113.4">C</text>
<text x="56.8" y="115.8">C804</text>
<text x="78.4" y="114.8">47uF/63V</text>
<text x="91.8" y="119.8">D803</text>
<text x="91.8" y="116">BAV70</text>
<text x="101.4" y="115.4" transform="rotate(-90 101.4 115.4)">1</text>
<text x="102.7" y="118.7">R804</text>
<text x="140.4" y="114">R807</text>
<text x="141.2" y="115.6">6K8</text>
<text x="148.6" y="115">2</text>
<text x="152.3" y="118.9">TL074</text>
<text x="153.4" y="116">-</text>
<text x="173.1" y="116">P802A</text>
<text x="180.5" y="116.9">2</text>
<text x="183.2" y="116">R817</text>
<text x="183.2" y="119.8">8K2</text>
<text x="196.7" y="117.3" transform="rotate(-90 196.7 117.3)">2</text>
<text x="211.6" y="118.7">R821</text>
<text x="223.5" y="116.9">10</text>
<text x="229.3" y="114">-</text>
<text x="229.3" y="117.9">+</text>
<text x="232.1" y="118.9">TL074</text>
<text x="236.9" y="115">8</text>
<text x="239.8" y="118.7">33uF/16V</text>
<text x="249.8" y="115">1</text>
<text x="254.2" y="115">SW/DPDT</text>
<text x="262.2" y="118.9">2</text>
<text x="270.6" y="118.3" transform="rotate(-90 270.6 118.3)">6</text>
<text x="56.8" y="120.1">1N8</text>
<text x="56.8" y="125.5">C803</text>
<text x="80.3" y="124.9">R809</text>
<text x="102.7" y="120.6">10R</text>
<text x="122.7" y="124.5">C818</text>
<text x="152.1" y="121.8">R808</text>
<text x="157.9" y="121.8">6K8</text>
<text x="170" y="120.8">1</text>
<text x="180.5" y="124.7">3</text>
<text x="185.2" y="123.7">R818</text>
<text x="191.2" y="122.4">C808</text>
<text x="192.2" y="123.9">10N</text>
<text x="213.6" y="120.6">20K</text>
<text x="249.8" y="122.8">3</text>
<text x="277.8" y="122.8">1</text>
<text x="286.2" y="124.2" transform="rotate(-90 286.2 124.2)">6</text>
<text x="301.9" y="121.8">R826</text>
<text x="301.9" y="125.7">10K</text>
<text x="307.9" y="122.8">AUX1PRE</text>
<text x="317.6" y="123.7">AUX1PRE</text>
<text x="56.8" y="129.8">1N8</text>
<text x="81.3" y="126.5">1K2</text>
<text x="91.8" y="127.6">BAV70</text>
<text x="102.9" y="131.9">3300uF/6.3V</text>
<text x="103.9" y="130.2">C800</text>
<text x="114.4" y="130.4">R800</text>
<text x="121.5" y="126.3">15N/100V /NF</text>
<text x="125.1" y="130">LK801</text>
<text x="152.7" y="130.2">C806</text>
<text x="169" y="128.4">C807</text>
<text x="169" y="130.4">3N3</text>
<text x="175.2" y="127.8">200KC X2</text>
<text x="185.2" y="127.6">8K2</text>
<text x="211.8" y="128.4">C810</text>
<text x="213.8" y="130.4">2N2</text>
<text x="223.3" y="128.4">R833</text>
<text x="223.3" y="130.4">47K</text>
<text x="270.6" y="129" transform="rotate(-90 270.6 129)">2</text>
<text x="272.9" y="128.4">P807A</text>
<text x="272.9" y="130.7">20KK X2</text>
<text x="293.3" y="128.6">1</text>
<text x="301.9" y="129.6">R827</text>
<text x="307.9" y="130.6">AUX1POST</text>
<text x="317.6" y="131.5">AUX1POST</text>
<text x="49.4" y="136.4">1</text>
<text x="57.4" y="136.4">F</text>
<text x="63.8" y="136.4">2</text>
<text x="80.1" y="136.2">R810</text>
<text x="92.6" y="136.4">-V1</text>
<text x="114.4" y="132.3">20K</text>
<text x="153.3" y="132.3">22P</text>
<text x="249.8" y="136.4">4</text>
<text x="255.2" y="136.4">SW800B</text>
<text x="286.2" y="134.9" transform="rotate(-90 286.2 134.9)">2</text>
<text x="288.5" y="134.3">P808A</text>
<text x="288.5" y="136.6">20KK X2</text>
<text x="301.9" y="133.5">10K</text>
<text x="81.3" y="138.2">1K2</text>
<text x="101.7" y="139.9">TR801</text>
<text x="101.7" y="141.8">2SB737</text>
<text x="113.4" y="144">TR803</text>
<text x="211.8" y="138.2">C811</text>
<text x="213.8" y="140.1">2N2</text>
<text x="218.1" y="143.6" transform="rotate(-90 218.1 143.6)">2</text>
<text x="240.8" y="140.1">R838</text>
<text x="240.8" y="142">47K</text>
<text x="255" y="138.3">SW/DPDT</text>
<text x="262.2" y="140.3">5</text>
<text x="270.6" y="143.6" transform="rotate(-90 270.6 143.6)">5</text>
<text x="53.7" y="148.5">CN800</text>
<text x="56.6" y="146.6" transform="rotate(-90 56.6 146.6)">3</text>
<text x="78.4" y="144.4">C801</text>
<text x="78.4" y="149.8">47uF/63V</text>
<text x="92.6" y="149.6">C813</text>
<text x="102.7" y="149.8">R801</text>
<text x="113.4" y="145.7">BC846</text>
<text x="249.8" y="144.2">6</text>
<text x="277.8" y="148.1">4</text>
<text x="286.2" y="149.5" transform="rotate(-90 286.2 149.5)">5</text>
<text x="301.9" y="147.1">R828</text>
<text x="307.9" y="148.1">AUX2PRE</text>
<text x="317.6" y="149.1">AUX2PRE</text>
<text x="51.3" y="150.4">XLR/MC3FAV1</text>
<text x="59.1" y="155.9">R814</text>
<text x="71.6" y="155.7">R813</text>
<text x="91.8" y="151.2">22P/ NF</text>
<text x="102.7" y="151.8">1K2</text>
<text x="212.8" y="150">3</text>
<text x="216.3" y="152.9">P804A</text>
<text x="216.3" y="154.9">20KB</text>
<text x="223.3" y="150">1</text>
<text x="270.6" y="154.3" transform="rotate(-90 270.6 154.3)">3</text>
<text x="272.9" y="153.7">P807B</text>
<text x="293.3" y="153.9">4</text>
<text x="301.9" y="151">10K</text>
<text x="301.9" y="152.9">R829</text>
<text x="307.9" y="153.9">AUX2POST</text>
<text x="317.6" y="154.9">AUX2POST</text>
<text x="59.9" y="157.8">6K8</text>
<text x="72.3" y="157.4">6K8</text>
<text x="114.4" y="157.6">R803</text>
<text x="114.4" y="159.6">1K2</text>
<text x="272.9" y="156.1">20KK X2</text>
<text x="286.2" y="160.2" transform="rotate(-90 286.2 160.2)">3</text>
<text x="288.5" y="157.6">P808B</text>
<text x="288.5" y="159.9">20KK X2</text>
<text x="301.9" y="156.8">10K</text>
<text x="45.3" y="164.6">SWPHANT</text>
<text x="57" y="163.6">SWPHANT</text>
<text x="62.8" y="167.7">P800B</text>
<text x="84" y="162.5">C817</text>
<text x="84" y="166.8">15N/100V/NF</text>
<text x="105.4" y="162.5">C820</text>
<text x="105.4" y="166.8">100N</text>
<text x="62.8" y="169.5">10KALOG</text>
<text x="112" y="169.5">-V1</text>
<text x="226.2" y="169.5">+15V</text>
<text x="64.4" y="179.6" transform="rotate(-90 64.4 179.6)">4</text>
<text x="68.3" y="179.6" transform="rotate(-90 68.3 179.6)">5</text>
<text x="72.2" y="179.6" transform="rotate(-90 72.2 179.6)">6</text>
<text x="169.8" y="174.3">D801</text>
<text x="169.8" y="176.3">BAV70</text>
<text x="204.6" y="176.3">R835</text>
<text x="214.5" y="174.3">LD800</text>
<text x="288.5" y="179">P806A</text>
<text x="177.4" y="182.1">R834</text>
<text x="199" y="181">TR804</text>
<text x="199" y="182.7">BC846</text>
<text x="206.6" y="180.2">620R</text>
<text x="214.5" y="180.2">RED</text>
<text x="268.8" y="182.1">R824</text>
<text x="286.2" y="180.6" transform="rotate(-90 286.2 180.6)">6</text>
<text x="288.5" y="181.4">10KAC</text>
<text x="293.3" y="185.1">4</text>
<text x="296" y="184.1">R830</text>
<text x="304" y="185.1">MIXL</text>
<text x="4.8" y="186.4">B</text>
<text x="176.6" y="188.7">R837</text>
<text x="177.4" y="186">4K3</text>
<text x="178.6" y="190.7">NF</text>
<text x="189" y="188.9">C819</text>
<text x="189" y="190.9">4.7uF/50V</text>
<text x="249.2" y="190.3" transform="rotate(-90 249.2 190.3)">3</text>
<text x="267.3" y="190.9">6</text>
<text x="268.8" y="186">10K</text>
<text x="272.1" y="191.9">-</text>
<text x="272.9" y="190.9">IC800B</text>
<text x="286.2" y="191.3" transform="rotate(-90 286.2 191.3)">1</text>
<text x="296" y="188">10K</text>
<text x="311.8" y="186">MIXL</text>
<text x="388.1" y="186.4">B</text>
<text x="169.8" y="193.8">D800</text>
<text x="169.8" y="195.7">BAV70</text>
<text x="200.9" y="192.8">PEAKCOM</text>
<text x="212.6" y="193.8">PEAKCOM</text>
<text x="239.8" y="194.8">10KFADER</text>
<text x="241.8" y="192.6">P805A</text>
<text x="256.4" y="194.8">2</text>
<text x="267.3" y="194.8">5</text>
<text x="272.1" y="195.7">+</text>
<text x="274.9" y="196.7">TL074</text>
<text x="279.7" y="192.8">7</text>
<text x="286.2" y="196.2" transform="rotate(-90 286.2 196.2)">5</text>
<text x="249.2" y="201" transform="rotate(-90 249.2 201)">1</text>
<text x="251.5" y="200.6">R823</text>
<text x="252.5" y="202.4">20K</text>
<text x="264.1" y="200.4">R825</text>
<text x="264.1" y="202.4">4K3</text>
<text x="293.3" y="200.6">3</text>
<text x="296" y="199.6">R831</text>
<text x="296" y="203.5">10K</text>
<text x="304" y="200.6">MIXR</text>
<text x="311.8" y="201.6">MIXR</text>
<text x="286.2" y="206.9" transform="rotate(-90 286.2 206.9)">2</text>
<text x="288.5" y="204.3">P806B</text>
<text x="288.5" y="206.7">10KAC</text>
<text x="47.2" y="251.2">+15V</text>
<text x="68.6" y="251.2">P802B</text>
<text x="80.3" y="251.2">P801B</text>
<text x="90" y="251.2">P803B</text>
<text x="99.8" y="251.2">P804B</text>
<text x="109.5" y="251.2">P807C</text>
<text x="119.2" y="251.2">P808C</text>
<text x="128.9" y="251.2">P806C</text>
<text x="142.6" y="251.4">P805B</text>
<text x="48.8" y="254.6" transform="rotate(-90 48.8 254.6)">4</text>
<text x="68.6" y="253.2">200KC X2</text>
<text x="80.3" y="253.2">20KB</text>
<text x="90" y="253.2">20KB</text>
<text x="99.8" y="253.2">20KB</text>
<text x="109.5" y="253.2">20KK X2</text>
<text x="119.2" y="253.2">20KK X2</text>
<text x="128.9" y="253.2">10KAC</text>
<text x="142.6" y="253.2">10KFADER</text>
<text x="4.8" y="259.4">A</text>
<text x="49.8" y="261" transform="rotate(-90 49.8 261)">V+</text>
<text x="51.1" y="259">IC800E</text>
<text x="68.3" y="263.3" transform="rotate(-90 68.3 263.3)">4</text>
<text x="72.2" y="263.3" transform="rotate(-90 72.2 263.3)">5</text>
<text x="76.1" y="263.3" transform="rotate(-90 76.1 263.3)">6</text>
<text x="81.9" y="263.3" transform="rotate(-90 81.9 263.3)">4</text>
<text x="85.8" y="263.3" transform="rotate(-90 85.8 263.3)">5</text>
<text x="91.6" y="263.3" transform="rotate(-90 91.6 263.3)">4</text>
<text x="95.5" y="263.3" transform="rotate(-90 95.5 263.3)">5</text>
<text x="101.4" y="263.3" transform="rotate(-90 101.4 263.3)">4</text>
<text x="105.3" y="263.3" transform="rotate(-90 105.3 263.3)">5</text>
<text x="111.1" y="263.3" transform="rotate(-90 111.1 263.3)">7</text>
<text x="115" y="263.3" transform="rotate(-90 115 263.3)">8</text>
<text x="120.8" y="263.3" transform="rotate(-90 120.8 263.3)">7</text>
<text x="124.7" y="263.3" transform="rotate(-90 124.7 263.3)">8</text>
<text x="130.5" y="263.3" transform="rotate(-90 130.5 263.3)">7</text>
<text x="134.4" y="263.3" transform="rotate(-90 134.4 263.3)">8</text>
<text x="138.3" y="263.3" transform="rotate(-90 138.3 263.3)">9</text>
<text x="144.2" y="263.3" transform="rotate(-90 144.2 263.3)">4</text>
<text x="148.1" y="263.3" transform="rotate(-90 148.1 263.3)">5</text>
<text x="151.9" y="263.3" transform="rotate(-90 151.9 263.3)">6</text>
<text x="155.8" y="263.3" transform="rotate(-90 155.8 263.3)">7</text>
<text x="159.7" y="263.3" transform="rotate(-90 159.7 263.3)">8</text>
<text x="163.6" y="263.3" transform="rotate(-90 163.6 263.3)">9</text>
<text x="388.1" y="259.4">A</text>
<text x="48.8" y="269.9" transform="rotate(-90 48.8 269.9)">11</text>
<text x="49.8" y="264.1" transform="rotate(-90 49.8 264.1)">V-</text>
<text x="51.1" y="264.8">TL074</text>
<text x="47.4" y="272.6">-15V</text>
<text x="34.6" y="289.2">1</text>
<text x="99.4" y="289.2">2</text>
<text x="164.2" y="289.2">3</text>
<text x="228.9" y="289.2">4</text>
<text x="293.7" y="289.2">5</text>
<text x="358.5" y="289.2">6</text>
</g>
<g font-size="1.6">
<text x="373.3" y="256.9">3</text>
<text x="376" y="256.9">OF</text>
<text x="380.1" y="256.9">11</text>
</g>
<g font-size="1.4">
<text x="100.9" y="66" transform="rotate(-90 100.9 66)">+</text>
<text x="81.4" y="110.7" transform="rotate(-90 81.4 110.7)">+</text>
<text x="242.9" y="114.6" transform="rotate(-90 242.9 114.6)">+</text>
<text x="102.5" y="128.2">+</text>
<text x="79.5" y="145.8" transform="rotate(-90 79.5 145.8)">+</text>
<text x="188.1" y="188.5">+</text>
</g>
</svg>
